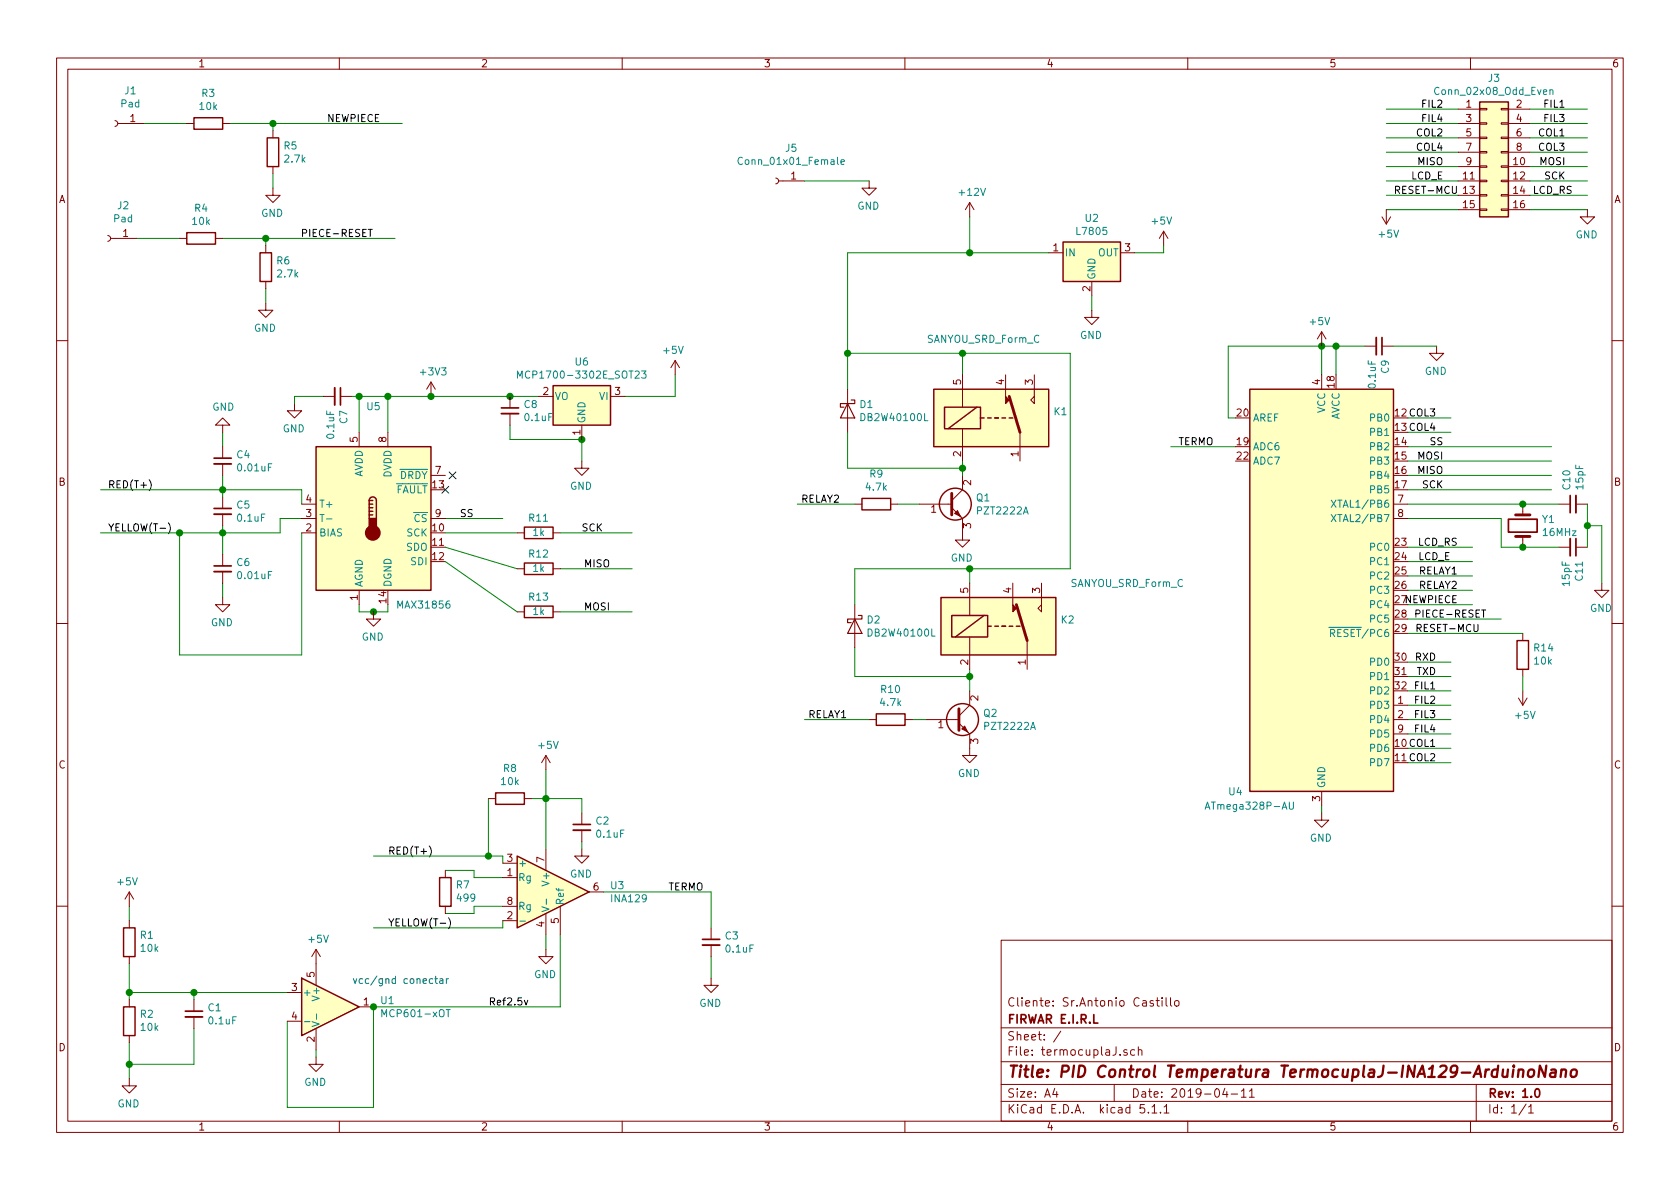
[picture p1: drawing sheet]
<svg xmlns="http://www.w3.org/2000/svg" width="297mm" height="210mm" viewBox="0 0 297 210" stroke-linecap="round" stroke-linejoin="round" font-family="sans-serif">
<g fill="none" stroke="#840000" stroke-width=".18">
<path d="M10 10.3h277v189.9h-277zM12 12.2h273v186.1h-273zM60 10.3v1.9M110 10.3v1.9M160 10.3v1.9M210 10.3v1.9M257.8 19.3h3.8M260 10.3v1.9M261.6 19.2h1.3v.2h-1.3zM265.4 19.2h1.3v.2h-1.3zM266.7 19.3h3.8M20.3 21.3l.4 .2 .1 .2-.1 .5-.4 .1"/>
<path d="M20.8 21.8h4.6M33 21.8h1.3M39.4 21.8h1.2M48.3 33.3v1.2h-1.3l1.3 1.3 1.2-1.3h-1.2M48.3 23.1v1.3M48.3 29.5v1.2M137.2 31.5l.3 .1 .2 .3-.2 .4-.3 .2M137.7 32h4.5M153.7 32v1.3h-1.3l1.3 1.2 1.2-1.2h-1.2M171.4 35.8v2.5M171.4 35.8l-.7 1.3M171.4 35.8l.8 1.3"/>
<path d="M244.3 38.3l.8 1.3M245.1 37.1v2.5M245.9 38.3l-.8 1.3M257.8 21.8h3.8M257.8 29.5h3.8M257.8 32h3.8M257.8 34.5h3.8M257.8 37.1h3.8M257.8 24.4h3.8M257.8 26.9h3.8M261.6 37h1.3v.2h-1.3zM261.6 34.4h1.3v.3h-1.3z"/>
<path d="M261.6 31.9h1.3v.2h-1.3zM261.6 29.3h1.3v.3h-1.3zM261.6 26.8h1.3v.2h-1.3zM261.6 24.3h1.3v.2h-1.3zM261.6 21.7h1.3v.3h-1.3zM265.4 37h1.3v.2h-1.3zM265.4 34.4h1.3v.3h-1.3zM265.4 31.9h1.3v.2h-1.3zM265.4 29.3h1.3v.3h-1.3zM265.4 26.8h1.3v.2h-1.3zM265.4 24.3h1.3v.2h-1.3zM265.4 21.7h1.3v.3h-1.3z"/>
<path d="M266.7 21.8h3.8M266.7 29.5h3.8M266.7 32h3.8M266.7 34.5h3.8M266.7 37.1h3.8M266.7 24.4h3.8M266.7 26.9h3.8M280.7 37.1v1.2h-1.3l1.3 1.3 1.2-1.3h-1.2M19 41.7l.4 .1 .2 .3-.2 .4-.4 .2M19.6 42.2h4.5M31.7 42.2h1.3M38.1 42.2h1.3"/>
<path d="M47 53.6v1.3h-1.3l1.3 1.2 1.3-1.2h-1.3M47 43.4v1.3M47 49.8v1.2M185.4 44.7h2.6M193 54.9v1.2h-1.2l1.2 1.3 1.3-1.3h-1.3M193 49.8v2.5M198.1 44.7h2.6M205.7 40.9l.8 1.3M205.7 40.9v2.5M205.7 40.9l-.7 1.3M233.7 58.7l.7 1.2M233.7 58.7v2.5"/>
<path d="M233.7 58.7l-.8 1.2M10 60.2h2M39.4 75.2h-1.3l1.3-1.3 1.2 1.3h-1.2v1.2M39.4 79v2M52.1 71.4v1.2h-1.3l1.3 1.3 1.2-1.3h-1.2M57.1 70.1h2.1M60.2 70.1h2M63.5 76.4v2.6M68.6 76.4v2.6M76.2 67.6l-.8 1.2M76.2 67.6v2.5M76.2 67.6l.8 1.2"/>
<path d="M90.2 70.1v2M90.2 73.1v2.1M95.2 70.1h2.6M102.9 75.2v2.5M107.9 70.1h2.6M119.4 63.7l.7 1.3M119.4 63.7v2.6M119.4 63.7l-.8 1.3M149.9 68.8v7.6M170.2 66.3v5.7M170.2 75.8v5.7M177.8 66.3v3.8"/>
<path d="M180.3 76.4v5.1M182.9 70.1v1.3l-.7-.7zM182.9 66.3v3.8M233.7 66.3v2.5M241.3 61.2h2M244.3 61.2h2.1M254 61.2v1.3h-1.3l1.3 1.2 1.3-1.2h-1.3M285 60.2h2M39.4 82v2.1M39.4 87.9v2M39.4 90.9v2.1M39.4 98v2.1"/>
<path d="M53.3 89.1h2.6M53.3 94.2h2.6M53.3 91.7h2.6M76.2 91.7h2.5M76.2 84.1h2.5M91.4 94.2h1.3M97.8 94.2h1.3M102.9 81.5v1.3h-1.3l1.3 1.3 1.2-1.3h-1.2M151.1 89.1h1.3M157.5 89.1h1.2M162.6 89.1h5.7M168.3 89.8l1.9 1.9v3.8h-1.3l1.3 1.3 1.2-1.3h-1.2"/>
<path d="M169.4 90.9l.5 .5M170.2 84.1v2.5l-1.9 1.9M246.4 89.1h2.5M246.4 91.7h2.5M269.2 89.1v2M269.2 94.9v1.9M275.6 89.1h2M275.6 96.8h2M278.6 89.1h2.1M278.6 96.8h2.1M10 110.3h2M39.4 105.7v1.2h-1.3l1.3 1.3 1.2-1.3h-1.2"/>
<path d="M39.4 101.1v2M63.5 104.4v2.5M66 108.2v1.3h-1.2l1.2 1.2 1.3-1.2h-1.3M91.4 108.2h1.3M91.4 100.6h1.3M97.8 108.2h1.3M97.8 100.6h1.3M151.1 106.9v7.6M171.4 103.1v5.7M171.4 112.6v5.8M179.1 103.1v3.8M181.6 113.3v5.1"/>
<path d="M184.1 106.9v1.3l-.6-.6zM184.1 103.1v3.8M269.2 112v1.3M269.2 118.4v1.2M283.2 103.1v1.3h-1.3l1.3 1.3 1.3-1.3h-1.3M285 110.3h2M96.5 133.6l-.7 1.3M96.5 133.6v2.5M96.5 133.6l.8 1.3M153.7 127.2h1.2M160 127.2h1.3M163.8 127.2h5.7"/>
<path d="M169.5 127.9l1.9 1.9v3.8h-1.2l1.2 1.3 1.3-1.3h-1.3M170.7 129l.5 .5M171.4 122.2v2.5l-1.9 1.9M233.7 139.9v2.6M246.4 127.2h2.5M246.4 124.7h2.5M246.4 129.8h2.5M268.5 123.4l.7 1.3M269.2 122.2v2.5M270 123.4l-.8 1.3M22.9 157.7l.7 1.3M22.9 157.7v2.6"/>
<path d="M22.9 157.7l-.8 1.3M78.7 153.9v1.3M86.4 141.2h1.2M88.9 155.2h2.5M88.9 152.6h2.5M92.7 141.2h1.3M96.5 150.1v3.8M102.9 150.1v1.3h-1.3l1.3 1.2 1.2-1.2h-1.2M102.9 143.8v2M102.9 146.8v2M104.1 157.7h2.6M233.7 143.8v1.2h-1.3l1.3 1.3 1.2-1.3h-1.2"/>
<path d="M10 160.2h2M22.9 162.8v1.3M22.9 169.2v1.2M22.9 176.8v1.2M34.3 176.8v2M34.3 179.8v2.1M50.8 175.5h2.5M55.9 167.9l-.8 1.3M55.9 167.9v6.3M55.9 167.9l.7 1.3M63.5 178h2.5M78.7 160.3v1.2"/>
<path d="M88.9 162.8h2.5M88.9 160.3h2.5M96.5 167.9v1.3h-1.3l1.3 1.2 1.3-1.2h-1.3M96.5 161.5v3.8M99.1 160.3v5M125.7 173v1.2h-1.2l1.2 1.3 1.3-1.3h-1.3M125.7 164.1v2M125.7 167.1v2.1M177 166.3h108v32h-108zM203.9 177a.37 .37 0 0 0-.6 .1l.1 .3 .5 .1 .1 .1-.2 .3-.5-.1M204.4 176.9h.6M204.6 176.4v1.3l.4 .2"/>
<path d="M205.5 176.4v.2M205.5 176.9v1M206.2 176.4v1.3l.2 .2M207 176.4v1.3l.2 .2M207.7 177.1l.3-.2 .4 .2v.7l-.2 .1-.5-.1zM285 160.2h2M22.9 190.7v1.3h-1.3l1.3 1.3 1.2-1.3h-1.2M22.9 183.1v1.3M50.8 180.6h2.5M55.9 186.9v1.3h-1.3l1.3 1.3 1.2-1.3h-1.2M55.9 181.9v3.8M60 198.3v1.9"/>
<path d="M110 198.3v1.9M160 198.3v1.9M177 194.8h108M177 191.8h108M177 187.8h108M177 181.8h108M186.5 192.5l-.4 1h1M186.8 193v1M187.6 182.3l-1.3 2M197 191.8v3M199.3 185.7a.37 .37 0 0 0-.6 .1l.1 .2 .5 .2v.1l-.2 .3-.4-.1M200.6 185.7l-.4-.1-.3 .3 .1 .6 .2 .1 .4-.1"/>
<path d="M201.3 185.7a.37 .37 0 0 1 .6 .1v.8M201.3 185.1v1.5M202.3 195.3h-.7l-.1 .7 .3-.1 .5 .1 .1 .2-.1 .5-.2 .1-.6-.1M203 196.7v.1M203.7 195.8l.4-.5v1.5M203.7 196.8h.8M205.2 196.7v.1M205.8 195.8l.4-.5v1.5M205.8 196.8h.9M210 198.3v1.9M216.6 192.5l-.4 1h.9M216.9 193v1"/>
<path d="M217.7 193.5h1.1M219.5 193l.4-.5v1.5M219.5 194h.8M220.9 193l.4-.5v1.5M220.9 194h.9M260 198.3v1.9M261 191.8v6.5M269.8 195.2l-1.2 2M270.3 195.8l.4-.5v1.5M270.3 196.8h.8"/>
</g>
<g fill="none" stroke="#840000" stroke-width=".3">
<path d="M244.3 59.7v3M60.2 68.6v3M88.6 72.1h3.1M37.8 81h3.1M37.8 89.9h3.1M266.7 91.8h5.1v2.3h-5.1zM277.6 87.6v3.1M278.6 95.2v3.1M37.8 100.1h3.1M101.3 145.8h3.1M32.8 178.8h3M124.2 166.1h3.1"/>
<path d="M193.4 179.4v1.5h.7M271.5 192.7l.2-.2a.81 .81 0 0 1 .6 .6 .81 .81 0 0 1-.3 .8l-.1 .1a.79 .79 0 0 1-.4-1.3z"/>
</g>
<path d="M267.6 189.1l-.2 1.3M267.7 188.4l-.1 .2M268.5 189.3a.52 .52 0 0 1 .9 .1l-.2 1M268.5 189.1l-.1 1.3M270.3 189.3a.54 .54 0 0 1 .6-.2 .54 .54 0 0 1 .4 .4l-.1 .6a.56 .56 0 0 1-.5 .4 .56 .56 0 0 1-.6-.4zM273.4 188.4l-.2 2-.9-2-.3 2M274.3 189.2h.7l.1 .2-.1 1M275.1 189.6l-.7 .1a.4 .4 0 0 0-.3 .3 .4 .4 0 0 0 .2 .4l.7-.1M276.1 189.3a.5 .5 0 0 1 .8 .1l-.1 1M276.1 189.1l-.2 1.3M277.9 189.3a.53 .53 0 0 1 .5-.2 .53 .53 0 0 1 .4 .4l-.1 .6a.54 .54 0 0 1-.5 .4 .54 .54 0 0 1-.5-.4z" fill="none" stroke="#840000" stroke-width=".41"/>
<g fill="none" stroke="#008400" stroke-width=".18">
<path d="M245.1 19.3h12.7M270.5 19.3h10.2M25.4 21.8h7.6M40.6 21.8h30.5M48.3 21.8v1.3M48.3 30.7v2.6M142.2 32h11.5M171.4 38.3v6.4M245.1 21.8h12.7M245.1 24.4h12.7M245.1 26.9h12.7M245.1 29.5h12.7"/>
<path d="M245.1 32h12.7M245.1 34.5h12.7M245.1 37.1h12.7M270.5 21.8h10.2M270.5 24.4h10.2M270.5 26.9h10.2M270.5 29.5h10.2M270.5 32h10.2M270.5 34.5h10.2M270.5 37.1h10.2M24.1 42.2h7.6M39.4 42.2h30.4"/>
<path d="M47 42.2v1.2M47 51v2.6M185.4 44.7h-35.5v24.1M193 52.3v2.6M205.7 43.4v1.3h-5M39.4 76.4v2.6M57.1 70.1h-5v1.3M62.2 70.1h33M63.5 70.1v6.3M68.6 70.1v6.3M90.2 75.2v2.5h12.7v3.8M119.4 66.3v3.8h-8.9"/>
<path d="M149.9 62.5h39.3v38.1h-38.1v6.3M149.9 76.4v6.4h20.3M170.2 62.5v3.8M207 79h11.4M233.7 61.2v5.1M236.2 61.2v5.1M241.3 61.2h-24.1v12.7h1.2M246.4 61.2h7.6M248.9 79h25.4M248.9 73.9h7.6M248.9 76.4h7.6M17.8 86.6h35.5v2.5"/>
<path d="M31.7 94.2v21.6h21.6v-21.6M39.4 84.1v3.8M39.4 93v5M53.3 91.7h-3.8v2.5h-31.7M78.7 91.7h10.2M78.7 94.2h12.7M78.7 96.8l12.7 3.8M78.7 99.3l12.7 8.9M99.1 94.2h12.7M141 89.1h10.1M158.7 89.1h3.9M170.2 81.5v2.6"/>
<path d="M248.9 84.1h25.4M248.9 81.5h25.4M248.9 86.6h25.4M248.9 99.3h11.4M248.9 96.8h11.4M248.9 91.7h16.5v5.1h10.2M248.9 89.1h26.7M280.7 89.1v7.7M280.7 93h2.5v10.1M39.4 103.1v2.6M63.5 106.9v1.3h5.1v-1.3M99.1 108.2h12.7"/>
<path d="M99.1 100.6h12.7M151.1 114.5v5.1h20.3M171.4 100.6v2.5M171.4 118.4v3.8M248.9 117.1h7.6M248.9 119.6h7.6M248.9 101.8h11.4M248.9 104.4h11.4M248.9 109.5h16.5M248.9 106.9h11.4M248.9 112h20.3M269.2 119.6v2.6"/>
<path d="M96.5 136.1v14M142.2 127.2h11.5M161.3 127.2h2.5M248.9 122.2h7.6M248.9 124.7h7.6M248.9 127.2h7.6M248.9 129.8h7.6M248.9 132.3h7.6M248.9 134.9h7.6M66 151.4h22.9v1.2M78.7 153.9h5.1v1.3h5.1M86.4 141.2v10.2"/>
<path d="M94 141.2h8.9v2.6M102.9 148.8v1.3M106.7 157.7h19v6.4M233.7 142.5v1.3M22.9 160.3v2.5M22.9 170.4v6.4M22.9 175.5h27.9M34.3 175.5v1.3M88.9 160.3h-5.1v1.2h-5.1M88.9 162.8v1.3h-22.9M96.5 165.3v2.6M99.1 165.3v12.7h-33.1v17.8h-15.2v-15.2"/>
<path d="M125.7 169.2v3.8M22.9 184.4v6.3M34.3 181.9v6.3h-11.4M55.9 185.7v1.2"/>
</g>
<g fill="#008400" stroke="#008400" stroke-width=".25">
<circle cx="22.9" cy="175.5" r=".51"/>
<circle cx="22.9" cy="188.2" r=".51"/>
<circle cx="34.3" cy="175.5" r=".51"/>
<circle cx="96.5" cy="141.2" r=".51"/>
<circle cx="48.3" cy="21.8" r=".51"/>
<circle cx="47" cy="42.2" r=".51"/>
<circle cx="86.4" cy="151.4" r=".51"/>
<circle cx="66" cy="108.2" r=".51"/>
<circle cx="68.6" cy="70.1" r=".51"/>
<circle cx="90.2" cy="70.1" r=".51"/>
<circle cx="102.9" cy="77.7" r=".51"/>
<circle cx="31.8" cy="94.2" r=".51"/>
<circle cx="39.4" cy="94.2" r=".51"/>
<circle cx="39.4" cy="86.6" r=".51"/>
<circle cx="170.2" cy="62.5" r=".51"/>
<circle cx="233.7" cy="61.2" r=".51"/>
<circle cx="76.2" cy="70.1" r=".51"/>
<circle cx="63.5" cy="70.1" r=".51"/>
<circle cx="269.2" cy="89.1" r=".51"/>
<circle cx="269.2" cy="96.8" r=".51"/>
<circle cx="280.7" cy="93" r=".51"/>
<circle cx="171.5" cy="44.7" r=".51"/>
<circle cx="236.2" cy="61.2" r=".51"/>
<circle cx="171.5" cy="100.6" r=".51"/>
<circle cx="171.5" cy="119.6" r=".51"/>
<circle cx="170.2" cy="82.8" r=".51"/>
<circle cx="149.9" cy="62.5" r=".51"/>
<circle cx="66" cy="178" r=".51"/>
</g>
<path d="M256.8 32.9v1.1l.2 .2h.3l.2-.2v-1.1M53.5 41.2h.6l.1-.2v-.3l-.2-.1h-.5v1.2M26.4 84.8a1.4 1.4 0 0 1 0 2M29.8 92.5a1.47 1.47 0 0 1 0 1.9M250.3 108.5h.7l.1-.2-.1-.3-.2-.1h-.5v1.2M260.6 110.4v1l.2 .3h.3l.2-.3v-1M75.9 149.6a1.4 1.4 0 0 1 0 1.9M79.3 162.3a1.47 1.47 0 0 1 0 1.9M92.7 176.9l.3 .8 .3-.8" fill="none" stroke="#000" stroke-width=".18"/>
<path d="M76.5 173.1h-.4l-.2 .2 .1 .6h.5M76.9 173.1h.4M77 172.6v1.1l.3 .2M77.8 173.1h.5v.8M78.3 173.4h-.4l-.2 .2 .1 .3h.5M78.9 173.1v.8M79.3 173.1l-.4 .2" fill="none" stroke="#0000c2" stroke-width=".18"/>
<path d="M78.1 86l1.2 1.2M79.3 86l-1.2 1.2M79.4 83.5l1.2 1.2M80.6 83.5l-1.2 1.2" fill="none" stroke="#000084" stroke-width=".18"/>
<g fill="none" stroke="#840000" stroke-width=".25">
<path d="M261.6 18h5.1v20.3h-5.1zM34.3 20.8h5.1v2.1h-5.1zM47.2 24.4h2.1v5.1h-2.1zM33 41.1h5.1v2.1h-5.1zM46 44.7h2v5.1h-2zM188 42.8h10.1v7h-10.1zM55.9 79h20.3v25.4h-20.3zM97.8 68.2h10.1v7h-10.1zM165.1 68.8h20.3v10.2h-20.3zM167 72h6.4v3.8h-6.4zM172.7 72l-5.1 3.8M173.4 73.9h.6"/>
<path d="M174.6 73.9h.7M175.9 73.9h.6M177.2 73.9h.6M178.4 73.9h.7M221 68.8h25.4v71.1h-25.4zM65.3 88.5a.63 .63 0 0 1 .6-.6 .63 .63 0 0 1 .6 .6v3.2M65.3 91.1h.6M65.3 90.4h.6M65.3 89.8h.6M65.3 89.1h.6M65.3 88.5v3.2M65.3 88.5h.6"/>
<path d="M92.7 93.2h5.1v2h-5.1zM92.7 99.6h5.1v2h-5.1zM152.4 88.1h5.1v2.1h-5.1zM92.7 107.2h5.1v2h-5.1zM166.4 105.7h20.3v10.1h-20.3zM168.3 108.8h6.3v3.8h-6.3zM174 108.8l-5.1 3.8M174.6 110.7h.7M175.9 110.7h.6M177.2 110.7h.6M178.4 110.7h.7M179.7 110.7h.6"/>
<path d="M268.2 113.3h2.1v5.1h-2.1zM154.9 126.2h5.1v2.1h-5.1zM77.7 155.2h2.1v5.1h-2.1zM87.6 140.2h5.1v2h-5.1zM91.4 151.4l12.7 6.3-12.7 6.4zM21.8 178h2.1v5.1h-2.1zM21.8 164.1h2.1v5.1h-2.1zM53.3 173l10.2 5-10.2 5.1z"/>
<circle cx="168.9" cy="89.1" r="2.82"/>
<circle cx="170.2" cy="127.2" r="2.82"/>
</g>
<path d="M243.3 59.7v3M59.2 68.6v3M88.6 73.1h3.1M37.8 82h3.1M37.8 90.9h3.1M277.6 95.2v3.1M278.6 87.6v3.1M37.8 101.1h3.1M101.3 146.8h3.1M32.8 179.8h3M124.2 167.1h3.1" fill="none" stroke="#840000" stroke-width=".33"/>
<g fill="#ffffc2" stroke="#ffffc2" stroke-width=".18">
<path d="M97.8 68.2h10.1v7h-10.1z"/>
<path d="M55.9 79h20.3v25.4h-20.3z"/>
<path d="M166.4 105.7h20.3v10.1h-20.3z"/>
<path d="M165.1 68.8h20.3v10.2h-20.3z"/>
<path d="M221 68.8h25.4v71.1h-25.4z"/>
<path d="M91.4 151.4l12.7 6.3-12.7 6.4z"/>
<path d="M261.6 18h5.1v20.3h-5.1z"/>
<path d="M188 42.8h10.1v7h-10.1z"/>
<path d="M53.3 173l10.2 5-10.2 5.1z"/>
</g>
<g fill="none" stroke="#008484" stroke-width=".18">
<path d="M274 16l.2-.1h.3l.1 .8M274 15.9v.8M131.3 27.9a.6 .6 0 0 0-.9 .5 .6 .6 0 0 0 .6 .7l.3-.1M148.7 28.6l.6-.1-.1-.2-.3-.1-.2 .2v.6h.5M91.5 66.9v-1.3l.4 .9 .4-.9v1.3M113.4 65.6h.8l-.4 .5 .4 .1-.1 .6-.5 .1-.2-.2M57.7 91.8h1M235.4 88.4l.8 1.3M235.4 91l.8 1.2M236.2 88.4l-.8 1.3M236.2 91l-.8 1.2M234.9 110.9h1.3"/>
<path d="M235.3 112l.6-.1 .1-.2-.1-.3-.2-.1h-.4v1.3M235.6 112l.4 .6M96.6 159v.9M213.1 143.1l.4-1.3 .4 1.3M213.2 142.7h.6M228 141.8v1.1l.2 .2h.2l.3-.2v-1.1M56 179.3v1M67.5 179.8v-1.3l.4 .9 .5-.9v1.3M78.9 178.5h.7M91.9 162.9h1M95.8 160.3l1.3 .5-1.3 .4M53.8 180.7h1"/>
<path d="M55.2 180.7l1.2 .4-1.2 .4"/>
</g>
<path d="M178.4 70.1l1.9 6.3M168.3 87.2v3.9M268 91.1h2.5M268 94.9h2.5M179.7 106.9l1.9 6.4M169.5 125.3v3.9" fill="none" stroke="#840000" stroke-width=".51"/>
<g fill="#840000" stroke="#840000" stroke-width=".18">
<path d="M170.1 128.9l.5-.5 .5 1z"/>
<path d="M168.8 90.8l.5-.5 .5 1z"/>
<path d="M179.1 106.9l.6 .7-.6 .6z"/>
<path d="M177.8 70.1l.6 .6-.6 .7z"/>
</g>
<g fill="#840000" stroke="#840000" stroke-width=".25">
<path d="M65.3 91.7h1.2v1.9h-1.2z"/>
<circle cx="65.9" cy="94.2" r="1.27"/>
</g>
<path d="M149.9 71.4l1.2 2.5h-2.5zM150.5 70.7h.6v.7h-2.5v.6h.6M151.1 109.5l1.3 2.5h-2.5zM151.8 108.8h.6v.7h-2.5v.6h.6" fill="none" stroke="#840000" stroke-width=".2"/>
<text font-size="2.8" fill="#840000" x="178" y="190.5">Title: PID Control Temperatura TermocuplaJ-INA129-ArduinoNano</text>
<g font-size="2.1" fill="#840000">
<text x="178" y="178">Cliente: Sr.Antonio Castillo</text>
<text x="178" y="184">Sheet: /</text>
<text x="178" y="181">FIRWAR E.I.R.L</text>
<text x="178" y="186.7">File: termocuplaJ.sch</text>
<text x="178" y="196.9">KiCad E.D.A. kicad 5.1.1</text>
<text x="178" y="194.1">Size: A4</text>
<text x="200" y="194.1">Date: 2019-04-11</text>
<text x="263" y="194.1">Rev: 1.0</text>
<text x="263" y="196.9">Id: 1/1</text>
</g>
<g font-size="1.8" fill="#840000">
<text x="35" y="11.9">1</text>
<text x="85" y="11.9">2</text>
<text x="135" y="11.9">3</text>
<text x="185" y="11.9">4</text>
<text x="235" y="11.9">5</text>
<text x="285" y="11.9">6</text>
<text x="23" y="21.6">1</text>
<text x="259.2" y="19">1</text>
<text x="259.2" y="21.6">3</text>
<text x="268.1" y="19">2</text>
<text x="268.1" y="21.6">4</text>
<text x="259.2" y="24.1">5</text>
<text x="259.2" y="26.7">7</text>
<text x="259.2" y="29.2">9</text>
<text x="267.6" y="29.2">10</text>
<text x="268.1" y="24.1">6</text>
<text x="268.1" y="26.7">8</text>
<text x="10.4" y="35.9">A</text>
<text x="139.9" y="31.7">1</text>
<text x="258.7" y="31.7">11</text>
<text x="258.7" y="34.3">13</text>
<text x="267.6" y="31.7">12</text>
<text x="267.6" y="34.3">14</text>
<text x="285.4" y="35.9">A</text>
<text x="21.7" y="41.9">1</text>
<text x="258.7" y="36.8">15</text>
<text x="267.6" y="36.8">16</text>
<text x="186.2" y="44.4">1</text>
<text x="198.9" y="44.4">3</text>
<text x="192.8" y="51.5" transform="rotate(-90 192.8 51.5)">2</text>
<text x="96" y="69.8">2</text>
<text x="108.7" y="69.8">3</text>
<text x="169.9" y="68" transform="rotate(-90 169.9 68)">5</text>
<text x="177.5" y="68" transform="rotate(-90 177.5 68)">4</text>
<text x="182.6" y="68" transform="rotate(-90 182.6 68)">3</text>
<text x="233.4" y="68" transform="rotate(-90 233.4 68)">4</text>
<text x="236" y="68.5" transform="rotate(-90 236 68.5)">18</text>
<text x="102.6" y="76.9" transform="rotate(-90 102.6 76.9)">1</text>
<text x="218.7" y="73.7">20</text>
<text x="246.7" y="73.7">12 COL3</text>
<text x="246.7" y="76.2">13 COL4</text>
<text x="63.2" y="78.2" transform="rotate(-90 63.2 78.2)">5</text>
<text x="68.3" y="78.2" transform="rotate(-90 68.3 78.2)">8</text>
<text x="77" y="83.8">7</text>
<text x="169.9" y="80.7" transform="rotate(-90 169.9 80.7)">2</text>
<text x="180.1" y="80.7" transform="rotate(-90 180.1 80.7)">1</text>
<text x="218.7" y="78.7">19</text>
<text x="218.7" y="81.3">22</text>
<text x="246.7" y="78.7">14</text>
<text x="246.7" y="81.3">15</text>
<text x="246.7" y="83.8">16</text>
<text x="10.4" y="85.9">B</text>
<text x="54.1" y="88.9">4</text>
<text x="76.5" y="86.4">13</text>
<text x="171.7" y="85.8" transform="rotate(-90 171.7 85.8)">2</text>
<text x="246.7" y="86.4">17</text>
<text x="247.2" y="88.9">7</text>
<text x="285.4" y="85.9">B</text>
<text x="54.1" y="94">2</text>
<text x="54.1" y="91.4">3</text>
<text x="76.5" y="94">10</text>
<text x="77" y="91.4">9</text>
<text x="164.6" y="90.7">1</text>
<text x="171.7" y="93.4" transform="rotate(-90 171.7 93.4)">3</text>
<text x="247.2" y="91.4">8</text>
<text x="76.5" y="96.5">11</text>
<text x="76.5" y="99.1">12</text>
<text x="246.7" y="96.5">23</text>
<text x="246.7" y="99.1">24</text>
<text x="246.7" y="101.6">25</text>
<text x="63.2" y="106.1" transform="rotate(-90 63.2 106.1)">1</text>
<text x="68.3" y="106.6" transform="rotate(-90 68.3 106.6)">14</text>
<text x="171.2" y="104.9" transform="rotate(-90 171.2 104.9)">5</text>
<text x="178.8" y="104.9" transform="rotate(-90 178.8 104.9)">4</text>
<text x="183.9" y="104.9" transform="rotate(-90 183.9 104.9)">3</text>
<text x="246.7" y="104.1">26</text>
<text x="246.7" y="106.7">27NEWPIECE</text>
<text x="246.7" y="109.2">28</text>
<text x="246.7" y="111.8">29</text>
<text x="171.2" y="117.6" transform="rotate(-90 171.2 117.6)">2</text>
<text x="181.4" y="117.6" transform="rotate(-90 181.4 117.6)">1</text>
<text x="246.7" y="116.8">30</text>
<text x="246.7" y="119.4">31</text>
<text x="173" y="123.9" transform="rotate(-90 173 123.9)">2</text>
<text x="246.7" y="121.9">32</text>
<text x="247.2" y="124.5">1</text>
<text x="165.9" y="128.8">1</text>
<text x="173" y="131.5" transform="rotate(-90 173 131.5)">3</text>
<text x="247.2" y="127">2</text>
<text x="247.2" y="129.5">9</text>
<text x="10.4" y="135.9">C</text>
<text x="246.7" y="132.1">10 COL1</text>
<text x="246.7" y="134.6">11 COL2</text>
<text x="285.4" y="135.9">C</text>
<text x="233.4" y="141.7" transform="rotate(-90 233.4 141.7)">3</text>
<text x="89.7" y="154.9">1</text>
<text x="89.7" y="152.4">3</text>
<text x="96.3" y="152.5" transform="rotate(-90 96.3 152.5)">7</text>
<text x="89.7" y="160">8</text>
<text x="104.9" y="157.5">6</text>
<text x="89.7" y="162.6">2</text>
<text x="96.3" y="163.9" transform="rotate(-90 96.3 163.9)">4</text>
<text x="98.8" y="163.3" transform="rotate(-90 98.8 163.3)">5</text>
<text x="55.6" y="172.8" transform="rotate(-90 55.6 172.8)">5</text>
<text x="51.6" y="175.3">3</text>
<text x="64.3" y="177.8">1</text>
<text x="10.4" y="185.9">D</text>
<text x="51.6" y="180.3">4</text>
<text x="55.6" y="184.2" transform="rotate(-90 55.6 184.2)">2</text>
<text x="285.4" y="185.9">D</text>
<text x="35" y="199.9">1</text>
<text x="85" y="199.9">2</text>
<text x="135" y="199.9">3</text>
<text x="185" y="199.9">4</text>
<text x="235" y="199.9">5</text>
<text x="285" y="199.9">6</text>
</g>
<g font-size="1.8" fill="#008484">
<text x="22.1" y="16.7">J1</text>
<text x="35.7" y="17.1">R3</text>
<text x="254.1" y="16.8">Conn_02x08_Odd_Even</text>
<text x="263.2" y="14.5">J3</text>
<text x="21.4" y="19">Pad</text>
<text x="35.4" y="19.5">10k</text>
<text x="50.2" y="26.4">R5</text>
<text x="50.4" y="28.7">2.7k</text>
<text x="131.2" y="29.2">Conn_01x01_Female</text>
<text x="138.9" y="26.8">J5</text>
<text x="169.7" y="34.6">+12V</text>
<text x="20.2" y="39.3">Pad</text>
<text x="20.8" y="37">J2</text>
<text x="34.1" y="39.8">10k</text>
<text x="34.4" y="37.5">R4</text>
<text x="46.2" y="38.3">GND</text>
<text x="151.6" y="37.1">GND</text>
<text x="190.6" y="41.5">L7805</text>
<text x="191.9" y="39.2">U2</text>
<text x="203.8" y="39.7">+5V</text>
<text x="49" y="46.8">R6</text>
<text x="188.2" y="45.3">IN</text>
<text x="194.1" y="45.3">OUT</text>
<text x="243.9" y="42">+5V</text>
<text x="278.6" y="42.2">GND</text>
<text x="49.1" y="49.1">2.7k</text>
<text x="193.7" y="49.5" transform="rotate(-90 193.7 49.5)">GND</text>
<text x="44.9" y="58.7">GND</text>
<text x="191" y="59.9">GND</text>
<text x="231.7" y="57.5">+5V</text>
<text x="101.8" y="64.6">U6</text>
<text x="117.4" y="62.6">+5V</text>
<text x="164" y="60.6">SANYOU_SRD_Form_C</text>
<text x="245.6" y="66" transform="rotate(-90 245.6 66)">C9</text>
<text x="74.5" y="66.4">+3V3</text>
<text x="92.8" y="66.9">MCP1700-3302E_SOT23</text>
<text x="98" y="70.7">VO</text>
<text x="106" y="70.7">VI</text>
<text x="243.3" y="68.5" transform="rotate(-90 243.3 68.5)">0.1uF</text>
<text x="251.9" y="66.3">GND</text>
<text x="37.5" y="72.6">GND</text>
<text x="50" y="76.4">GND</text>
<text x="59.1" y="77.4" transform="rotate(-90 59.1 77.4)">0.1uF</text>
<text x="61.4" y="74.9" transform="rotate(-90 61.4 74.9)">C7</text>
<text x="64.9" y="72.5">U5</text>
<text x="92.7" y="72.2">C8</text>
<text x="92.9" y="74.5">0.1uF</text>
<text x="103.5" y="74.9" transform="rotate(-90 103.5 74.9)">GND</text>
<text x="152.1" y="72.2">D1</text>
<text x="152.5" y="74.5">DB2W40100L</text>
<text x="186.4" y="73.4">K1</text>
<text x="221.5" y="74.5">AREF</text>
<text x="234.3" y="73.1" transform="rotate(-90 234.3 73.1)">VCC</text>
<text x="236.9" y="74.3" transform="rotate(-90 236.9 74.3)">AVCC</text>
<text x="242.4" y="74.5">PB0</text>
<text x="242.4" y="77.1">PB1</text>
<text x="41.9" y="81">C4</text>
<text x="42.2" y="83.4">0.01uF</text>
<text x="221.5" y="79.6">ADC6</text>
<text x="221.5" y="82.2">ADC7</text>
<text x="242.4" y="79.6">PB2</text>
<text x="242.4" y="82.2">PB3</text>
<text x="41.9" y="89.9">C5</text>
<text x="56.4" y="89.8">T+</text>
<text x="64.1" y="84.5" transform="rotate(-90 64.1 84.5)">AVDD</text>
<text x="69.2" y="84.5" transform="rotate(-90 69.2 84.5)">DVDD</text>
<text x="69.9" y="87.2">FAULT</text>
<text x="70.7" y="84.7">DRDY</text>
<text x="100.8" y="86.6">GND</text>
<text x="153.2" y="86.8">4.7k</text>
<text x="153.8" y="84.4">R9</text>
<text x="172.7" y="88.7">Q1</text>
<text x="236.3" y="89.8">XTAL1/PB6</text>
<text x="242.4" y="84.7">PB4</text>
<text x="242.4" y="87.2">PB5</text>
<text x="277.6" y="86.5" transform="rotate(-90 277.6 86.5)">C10</text>
<text x="280" y="86.5" transform="rotate(-90 280 86.5)">15pF</text>
<text x="42.1" y="92.2">0.1uF</text>
<text x="56.4" y="94.9">BIAS</text>
<text x="56.4" y="92.3">T-</text>
<text x="72" y="94.9">SCK</text>
<text x="73.2" y="92.3">CS</text>
<text x="93.6" y="92.2">R11</text>
<text x="94.3" y="94.8">1k</text>
<text x="173" y="91">PZT2222A</text>
<text x="236.3" y="92.3">XTAL2/PB7</text>
<text x="272.7" y="92.5">Y1</text>
<text x="272.9" y="94.8">16MHz</text>
<text x="41.9" y="100.1">C6</text>
<text x="71.9" y="97.4">SDO</text>
<text x="72.7" y="99.9">SDI</text>
<text x="93.6" y="98.6">R12</text>
<text x="94.3" y="101.1">1k</text>
<text x="168.1" y="99.3">GND</text>
<text x="242.4" y="97.4">PC0</text>
<text x="242.4" y="99.9">PC1</text>
<text x="42.2" y="102.4">0.01uF</text>
<text x="64.1" y="103.9" transform="rotate(-90 64.1 103.9)">AGND</text>
<text x="69.2" y="103.9" transform="rotate(-90 69.2 103.9)">DGND</text>
<text x="70.5" y="107.6">MAX31856</text>
<text x="93.6" y="106.2">R13</text>
<text x="189.4" y="103.8">SANYOU_SRD_Form_C</text>
<text x="242.4" y="102.5">PC2</text>
<text x="242.4" y="105">PC3</text>
<text x="242.4" y="107.6">PC4</text>
<text x="277.5" y="103.6" transform="rotate(-90 277.5 103.6)">15pF</text>
<text x="279.9" y="102.6" transform="rotate(-90 279.9 102.6)">C11</text>
<text x="37.3" y="110.7">GND</text>
<text x="64" y="113.3">GND</text>
<text x="94.3" y="108.8">1k</text>
<text x="153.3" y="110.3">D2</text>
<text x="153.7" y="112.6">DB2W40100L</text>
<text x="187.7" y="110.3">K2</text>
<text x="236" y="112.6">RESET/PC6</text>
<text x="242.4" y="110.1">PC5</text>
<text x="281.1" y="108.2">GND</text>
<text x="242.4" y="117.7">PD0</text>
<text x="271.3" y="115.2">R14</text>
<text x="271.3" y="117.5">10k</text>
<text x="155.8" y="124.9">4.7k</text>
<text x="155.8" y="122.5">R10</text>
<text x="242.4" y="125.3">PD3</text>
<text x="242.4" y="120.3">PD1</text>
<text x="242.4" y="122.8">PD2</text>
<text x="173.9" y="126.8">Q2</text>
<text x="174.2" y="129.1">PZT2222A</text>
<text x="242.4" y="127.9">PD4</text>
<text x="242.4" y="130.4">PD5</text>
<text x="268" y="127.1">+5V</text>
<text x="89.1" y="136.5">R8</text>
<text x="95.3" y="132.4">+5V</text>
<text x="169.4" y="137.4">GND</text>
<text x="242.4" y="133">PD6</text>
<text x="242.4" y="135.5">PD7</text>
<text x="88.7" y="138.8">10k</text>
<text x="213.9" y="143.2">ATmega328P-AU</text>
<text x="217.3" y="140.6">U4</text>
<text x="234.3" y="139.4" transform="rotate(-90 234.3 139.4)">GND</text>
<text x="105.4" y="145.8">C2</text>
<text x="105.6" y="148.1">0.1uF</text>
<text x="231.6" y="148.8">GND</text>
<text x="91.6" y="155.8">Rg</text>
<text x="91.6" y="153.3">+</text>
<text x="100.8" y="155.2">GND</text>
<text x="20.9" y="156.6">+5V</text>
<text x="80.7" y="157.1">R7</text>
<text x="80.9" y="159.4">499</text>
<text x="91.6" y="160.9">Rg</text>
<text x="97.2" y="156.3" transform="rotate(-90 97.2 156.3)">V+</text>
<text x="99.7" y="160.1" transform="rotate(-90 99.7 160.1)">Ref</text>
<text x="108" y="157.2">U3</text>
<text x="108.2" y="159.6">INA129</text>
<text x="24.8" y="166">R1</text>
<text x="54.7" y="166.7">+5V</text>
<text x="128.3" y="166.1">C3</text>
<text x="25" y="168.3">10k</text>
<text x="94.4" y="173">GND</text>
<text x="128.4" y="168.4">0.1uF</text>
<text x="24.8" y="180">R2</text>
<text x="36.8" y="178.8">C1</text>
<text x="53.5" y="176.1">+</text>
<text x="56.5" y="176.6" transform="rotate(-90 56.5 176.6)">V+</text>
<text x="67.4" y="177.6">U1</text>
<text x="68" y="179.9">MCP601-xOT</text>
<text x="123.6" y="178">GND</text>
<text x="25" y="182.3">10k</text>
<text x="37" y="181.1">0.1uF</text>
<text x="20.8" y="195.8">GND</text>
<text x="53.8" y="192">GND</text>
</g>
<g font-size="1.8">
<text x="57.9" y="21.6">NEWPIECE</text>
<text x="251.6" y="19">FIL2</text>
<text x="251.6" y="21.6">FIL4</text>
<text x="273.2" y="19">FIL1</text>
<text x="273.2" y="21.6">FIL3</text>
<text x="250.5" y="24.1">COL2</text>
<text x="250.5" y="26.7">COL4</text>
<text x="250.7" y="29.2">MISO</text>
<text x="272.1" y="24.1">COL1</text>
<text x="272.1" y="26.7">COL3</text>
<text x="272.3" y="29.2">MOSI</text>
<text x="246.4" y="34.3">RESET-MCU</text>
<text x="249.5" y="31.7">LCD_E</text>
<text x="271" y="34.3">LCD_RS</text>
<text x="273.1" y="31.7">SCK</text>
<text x="54.3" y="41.9">PIECE-RESET</text>
<text x="208.3" y="78.7">TERMO</text>
<text x="250.7" y="83.8">MISO</text>
<text x="250.7" y="81.3">MOSI</text>
<text x="252.9" y="78.7">SS</text>
<text x="19" y="86.4">RED(T+)</text>
<text x="141.6" y="88.9">RELAY2</text>
<text x="251.5" y="86.4">SCK</text>
<text x="19" y="94">YELLOW(T-)</text>
<text x="81.5" y="91.4">SS</text>
<text x="102.9" y="94">SCK</text>
<text x="103.4" y="100.3">MISO</text>
<text x="250.7" y="96.5">LCD_RS</text>
<text x="250.7" y="99.1">LCD_E</text>
<text x="250.8" y="101.6">RELAY1</text>
<text x="103.4" y="107.9">MOSI</text>
<text x="250.8" y="104.1">RELAY2</text>
<text x="250.2" y="111.8">RESET-MCU</text>
<text x="251.1" y="109.2">PIECE-RESET</text>
<text x="250.3" y="116.8">RXD</text>
<text x="250.5" y="119.4">TXD</text>
<text x="250.4" y="121.9">FIL1</text>
<text x="250.4" y="124.5">FIL2</text>
<text x="142.9" y="127">RELAY1</text>
<text x="250.4" y="127">FIL3</text>
<text x="250.4" y="129.5">FIL4</text>
<text x="68.6" y="151.1">RED(T+)</text>
<text x="118.1" y="157.5">TERMO</text>
<text x="68.6" y="163.8">YELLOW(T-)</text>
<text x="86.4" y="177.8">Ref2.5v</text>
</g>
<text font-size="1.8" fill="#0000c2" x="62.2" y="174">vcc/gnd conectar</text>
</svg>
